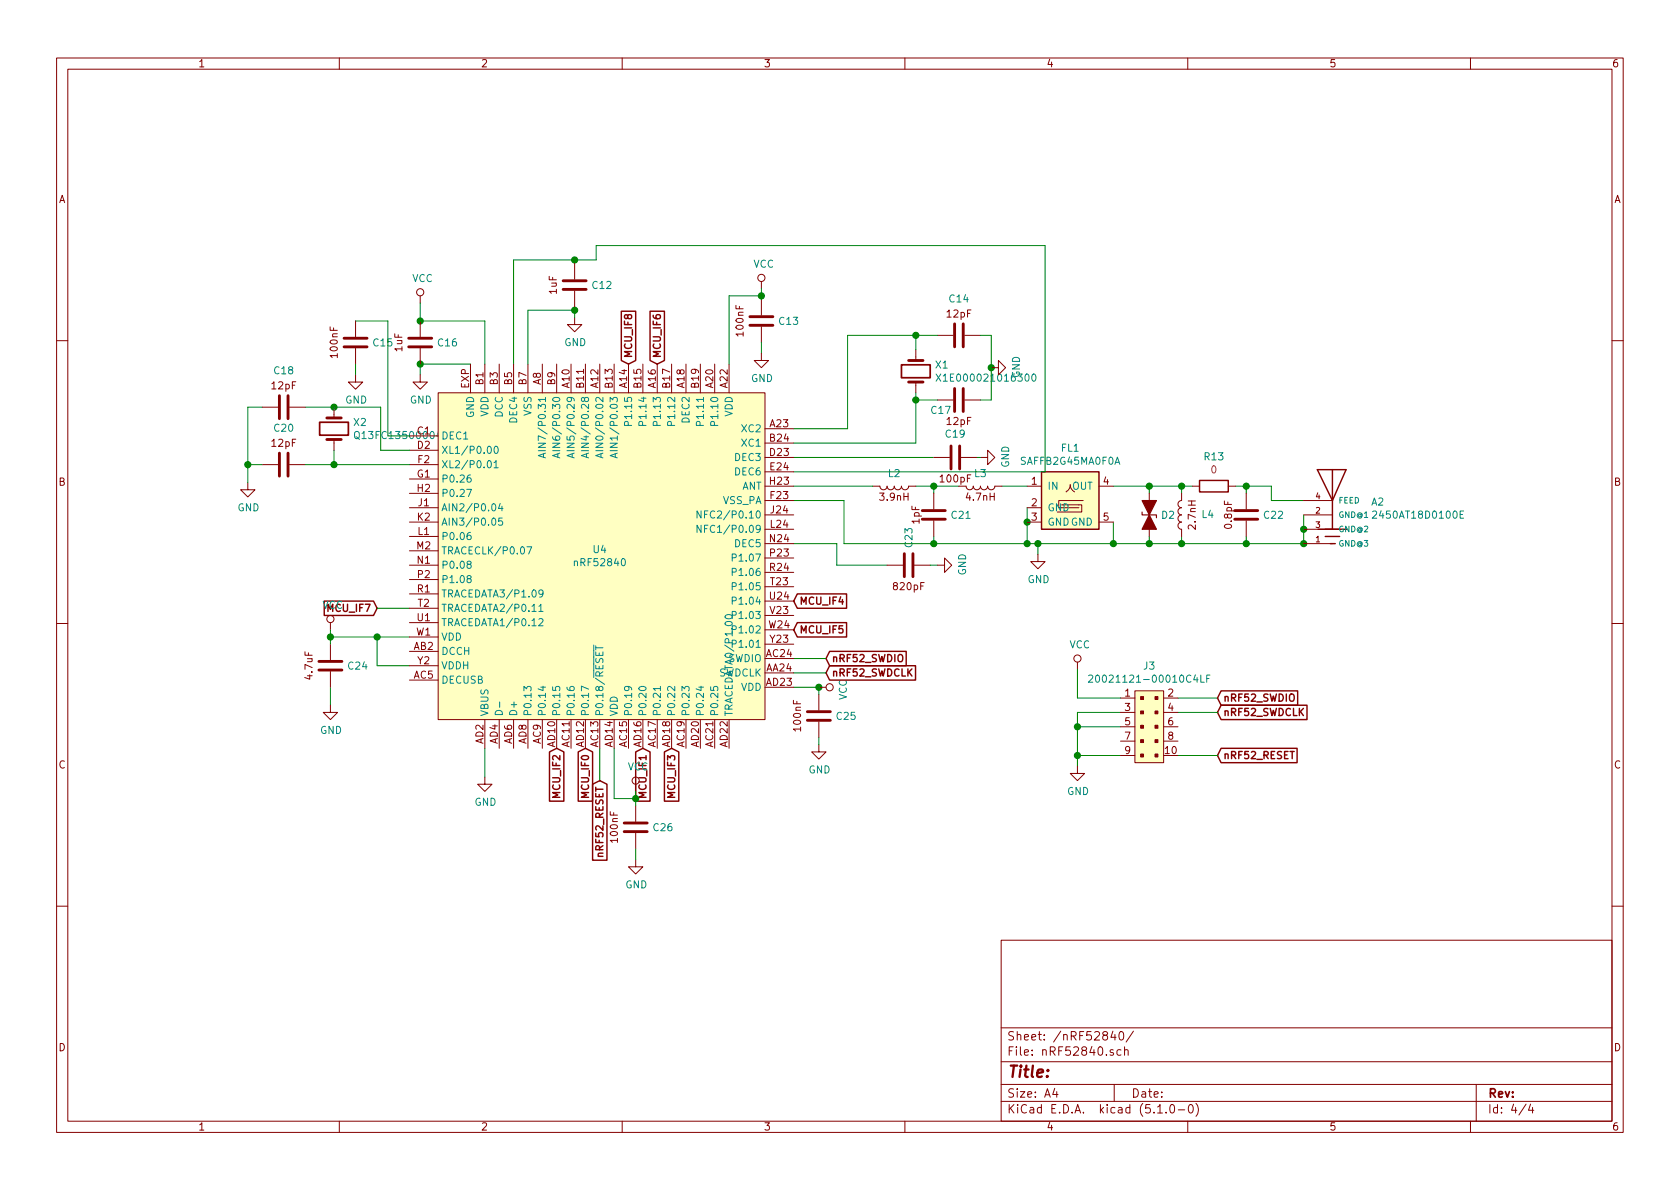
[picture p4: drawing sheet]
<svg xmlns="http://www.w3.org/2000/svg" width="297mm" height="210mm" viewBox="0 0 297 210" stroke-linecap="round" stroke-linejoin="round" font-family="sans-serif">
<g fill="none" stroke="#840000" stroke-width=".18">
<path d="M10 10.3h277v189.9h-277zM12 12.2h273v186.1h-273zM60 10.3v1.9M110 10.3v1.9M160 10.3v1.9M210 10.3v1.9M260 10.3v1.9M62.9 56.8v2.8M74.3 52.3v1.3M74.3 56.8v2.8M101.6 56.1v1.3h1.3l-1.3 1.3-1.3-1.3h1.3M101.6 46.6v2.8"/>
<path d="M101.6 51.4v2.8M134.6 49.8v1.2M134.6 53v2.7M134.6 57.8v2.8M165.7 59.3h2.8M170.6 59.3h2.8M10 60.2h2M46.4 72h2.7M51.2 72h2.8M59.1 72v1.9M59.1 77.7v1.9M62.9 66.3v1.3h1.2l-1.2 1.2-1.3-1.2h1.3"/>
<path d="M62.9 61.6v2.8M72.4 77.1h5.1M72.4 79.6h5.1M74.3 66.3v1.3h1.3l-1.3 1.2-1.3-1.2h1.3M74.3 61.6v2.8M77.5 69.5h57.8v57.7h-57.8zM83.2 64.4v5.1M85.7 64.4v5.1M88.3 64.4v5.1M90.8 64.4v5.1M93.3 64.4v5.1M95.9 64.4v5.1"/>
<path d="M98.4 64.4v5.1M101 64.4v5.1M103.5 64.4v5.1M106 64.4v5.1M108.6 64.4v5.1M111.1 64.4v5.1M113.7 64.4v5.1M116.2 64.4v5.1M118.7 64.4v5.1M121.3 64.4v5.1M123.8 64.4v5.1M126.4 64.4v5.1"/>
<path d="M128.9 64.4v5.1M134.6 62.5v1.2h1.3l-1.3 1.3-1.3-1.3h1.3M135.3 75.8h5M135.3 78.4h5M161.9 61.8v1.9M161.9 67.6v1.9M165.7 70.7h2.8M170.6 70.7h2.8M175.3 65h1.2v-1.3l1.3 1.3-1.3 1.3v-1.3M285 60.2h2M43.8 85.3v1.3h1.3l-1.3 1.3-1.3-1.3h1.3M46.4 82.2h2.7"/>
<path d="M51.2 82.2h2.8M72.4 89.8h5.1M72.4 92.3h5.1M72.4 99.9h5.1M72.4 82.2h5.1M72.4 84.7h5.1M72.4 87.2h5.1M72.4 94.9h5.1M72.4 97.4h5.1M135.3 86h5M135.3 80.9h5M135.3 96.1h5"/>
<path d="M135.3 91.1h5M135.3 93.6h5M135.3 88.5h5M135.3 83.4h5M135.3 98.7h5M154.3 86h1.3a.63 .63 0 0 0 .6 .6 .63 .63 0 0 0 .6-.6 .63 .63 0 0 0 .7 .6 .63 .63 0 0 0 .6-.6 .63 .63 0 0 0 .6 .6 .63 .63 0 0 0 .7-.6 .63 .63 0 0 0 .6 .6 .63 .63 0 0 0 .7-.6h1.2M156.8 99.9h2.8M161.7 99.9h2.8M165.1 87.2v2.8M165.1 92.1v2.8M165.1 80.9h2.8M165.7 99.9h1.3v-1.2l1.3 1.2-1.3 1.3v-1.3"/>
<path d="M169.9 80.9h2.8M170.8 86a.63 .63 0 0 0 .6 .6 .63 .63 0 0 0 .7-.6 .63 .63 0 0 0 .6 .6 .63 .63 0 0 0 .7-.6 .63 .63 0 0 0 .6 .6 .63 .63 0 0 0 .6-.6 .63 .63 0 0 0 .7 .6 .63 .63 0 0 0 .6-.6h1.3M173.4 80.9h1.2v-1.3l1.3 1.3-1.3 1.3v-1.3M181.6 89.8h2.5M181.6 86h2.5M181.6 92.3h2.5M183.5 98v1.3h1.3l-1.3 1.3-1.3-1.3h1.3M188 89.3h3.3v1.2h-4.4M189.2 85.7l-.1 .7-.6 .6M191.5 88.5h-4.3v1.3h3.6M194.3 86h2.5M194.3 92.3h2.5"/>
<path d="M203.2 87.2v7.7M208.9 87.2v1.3a.63 .63 0 0 0-.6 .6 .63 .63 0 0 0 .6 .7 .63 .63 0 0 0-.6 .6 .63 .63 0 0 0 .6 .7 .63 .63 0 0 0-.6 .6 .63 .63 0 0 0 .6 .6 .63 .63 0 0 0-.6 .7 .63 .63 0 0 0 .6 .6v1.3M210.8 86h1.3M217.2 86h1.2M220.3 87.2v2.8M220.3 92.1v2.8M230.5 96.1h5.1M230.5 91.1h5.1M230.5 93.6h5.1M230.5 88.5h5.1M10 110.3h2M58.4 110.1v1.3"/>
<path d="M58.4 113.9v2.8M58.4 118.7v2.8M72.4 115.2h5.1M72.4 102.5h5.1M72.4 105h5.1M72.4 107.6h5.1M72.4 110.1h5.1M72.4 112.6h5.1M72.4 117.7h5.1M135.3 119h5M135.3 116.5h5M135.3 101.2h5"/>
<path d="M135.3 103.8h5M135.3 106.3h5M135.3 108.8h5M135.3 111.4h5M135.3 113.9h5M190.5 117.1v1.3M285 110.3h2M58.4 124.7v1.3h1.3l-1.3 1.2-1.3-1.2h1.3M72.4 120.3h5.1M85.7 137.4v1.3h1.3l-1.3 1.2-1.2-1.2h1.2M85.7 127.2v5.1M88.3 127.2v5.1"/>
<path d="M90.8 127.2v5.1M93.3 127.2v5.1M95.9 127.2v5.1M98.4 127.2v5.1M101 127.2v5.1M103.5 127.2v5.1M106 127.2v5.1M108.6 127.2v5.1M111.1 127.2v5.1M113.7 127.2v5.1M116.2 127.2v5.1M118.7 127.2v5.1"/>
<path d="M121.3 127.2v5.1M123.8 127.2v5.1M126.4 127.2v5.1M128.9 127.2v5.1M135.3 121.5h5M144.8 131.7v1.3h1.2l-1.2 1.2-1.3-1.2h1.3M144.8 121.5h1.2M144.8 122.8v2.8M144.8 127.6v2.8M190.5 135.5v1.3h1.3l-1.3 1.2-1.3-1.2h1.3M198.1 123.4h2.6M198.1 126h2.6"/>
<path d="M198.1 128.5h2.6M198.1 131.1h2.6M198.1 133.6h2.6M200.7 122.2h5v12.7h-5zM205.7 123.4h2.6M205.7 126h2.6M205.7 128.5h2.6M205.7 131.1h2.6M112.4 152v1.3h1.3l-1.3 1.3-1.3-1.3h1.3M112.4 142.5v2.8M112.4 147.3v2.8M10 160.2h2"/>
<path d="M177 166.3h108v32h-108zM285 160.2h2M60 198.3v1.9M110 198.3v1.9M160 198.3v1.9M177 194.8h108M177 191.8h108M177 187.8h108M177 181.8h108M186.5 192.5l-.4 1h1M186.8 193v1M196.8 182.3l-.4 1.1h.9"/>
<path d="M196.8 185.7l-.3-.1-.2 .2v.2l.5 .2v.3h-.5M197 191.8v3M197.1 182.9v1M198 182.6l.3-.2a.94 .94 0 0 1 0 1.5 .82 .82 0 0 1-.3-1.3zM198.2 185.7l-.4-.1-.3 .3 .1 .6h.6M198.8 185.7l.3-.1 .3 .1 .1 .9M198.8 185.1v1.5M200.4 182.3l-1.3 2M204.7 196.8h.8M206.2 196.7v.1M207 195.4l.3-.1a.94 .94 0 0 1 0 1.5 .82 .82 0 0 1-.3-1.4zM208.3 196.3h1.2"/>
<path d="M210 198.3v1.9M210.3 195.4l.2-.1a.8 .8 0 0 1 .5 .8 .8 .8 0 0 1-.5 .7 1 1 0 0 1-.2-1.4zM211.5 195.1a1.71 1.71 0 0 1 0 2.3M260 198.3v1.9M261 191.8v6.5M269.8 195.2l-1.2 2M270.6 195.2l-.3 1.1h.9M271 195.8v1"/>
<circle cx="74.3" cy="51.7" r=".63"/>
<circle cx="134.6" cy="49.1" r=".63"/>
<circle cx="58.4" cy="109.5" r=".63"/>
<circle cx="190.5" cy="116.5" r=".63"/>
<circle cx="112.4" cy="138" r=".63"/>
<circle cx="146.7" cy="121.5" r=".63"/>
</g>
<g fill="none" stroke="#008400" stroke-width=".18">
<path d="M62.9 56.8h5.7v20.3h3.8M74.3 53.6v3.2h11.4v7.6M101.6 46v.6M101.6 54.2v1.9M101.6 54.9h-8.3v9.5M134.6 51v2M134.6 52.3h-5.7v12.1M161.9 59.3v2.5M165.7 59.3h-15.8v16.5h-9.6M173.4 59.3h1.9v11.4h-1.9M46.4 72h-2.6v13.3M54 72h13.3v7.6h5.1"/>
<path d="M59.1 79.6v2.6M62.9 64.4v1.9M83.2 64.4h-8.9v1.9M90.8 64.4v-18.4h14.6v-2.6h79.4v40h-44.5M134.6 60.6v1.9M161.9 70.7h3.8M161.9 69.5v8.9h-21.6M43.8 82.2h2.6M54 82.2h18.4M140.3 88.5h8.9v7.6h81.3v-5M140.3 86h14M140.3 96.1h7.7v3.8h8.8"/>
<path d="M140.3 80.9h24.8M161.9 86h7.6M164.5 99.9h1.2M165.1 86v1.2M165.1 94.9v1.2M172.7 80.9h.7M177.2 86h4.4M181.6 89.8v6.3M183.5 96.1v1.9M196.8 86h14M196.8 92.3v3.8M203.2 86v1.2"/>
<path d="M203.2 94.9v1.2M208.9 86v1.2M208.9 94.9v1.2M218.4 86h6.4v2.5h5.7M220.3 86v1.2M220.3 94.9v1.2M58.4 112.6h14M58.4 111.4v2.5M66.7 107.6h5.7M66.7 112.6v5.1h5.7M140.3 119h5.7M140.3 116.5h5.7"/>
<path d="M190.5 118.4v5h7.6M58.4 121.5v3.2M85.7 132.3v5.1M106 132.3v5.7M108.6 132.3v8.9h3.8v1.3M140.3 121.5h4.5v1.3M144.8 130.4v1.3M190.5 133.6h7.6M190.5 128.5h7.6M198.1 126h-7.6v9.5M208.3 133.6h7M208.3 126h7"/>
<path d="M208.3 123.4h7M112.4 150.1v1.9"/>
</g>
<g fill="#008400" stroke="#008400" stroke-width=".25">
<circle cx="220.3" cy="86" r=".51"/>
<circle cx="220.3" cy="96.1" r=".51"/>
<circle cx="208.9" cy="96.1" r=".51"/>
<circle cx="208.9" cy="86" r=".51"/>
<circle cx="203.2" cy="86" r=".51"/>
<circle cx="203.2" cy="96.1" r=".51"/>
<circle cx="165.1" cy="86" r=".51"/>
<circle cx="165.1" cy="96.1" r=".51"/>
<circle cx="196.9" cy="96.1" r=".51"/>
<circle cx="181.6" cy="92.3" r=".51"/>
<circle cx="181.6" cy="96.1" r=".51"/>
<circle cx="101.6" cy="46" r=".51"/>
<circle cx="101.6" cy="54.9" r=".51"/>
<circle cx="175.3" cy="65" r=".51"/>
<circle cx="144.8" cy="121.5" r=".51"/>
<circle cx="230.5" cy="93.6" r=".51"/>
<circle cx="230.5" cy="96.1" r=".51"/>
<circle cx="190.5" cy="133.6" r=".51"/>
<circle cx="190.5" cy="128.5" r=".51"/>
<circle cx="66.7" cy="112.6" r=".51"/>
<circle cx="74.3" cy="64.4" r=".51"/>
<circle cx="59.1" cy="72" r=".51"/>
<circle cx="74.3" cy="56.8" r=".51"/>
<circle cx="183.5" cy="96.1" r=".51"/>
<circle cx="112.4" cy="141.2" r=".51"/>
<circle cx="58.4" cy="112.6" r=".51"/>
<circle cx="161.9" cy="70.7" r=".51"/>
<circle cx="161.9" cy="59.3" r=".51"/>
<circle cx="134.6" cy="52.3" r=".51"/>
<circle cx="43.8" cy="82.2" r=".51"/>
<circle cx="59.1" cy="82.2" r=".51"/>
</g>
<g fill="#ffffc2" stroke="#ffffc2" stroke-width=".18">
<path d="M184.1 83.4h10.2v10.2h-10.2z"/>
<path d="M77.5 69.5h57.8v57.7h-57.8z"/>
<path d="M200.7 122.2h5v12.7h-5z"/>
</g>
<g fill="none" stroke="#840000" stroke-width=".25">
<path d="M109.9 55h2.5v8.7l-1.3 .7-1.2-.7zM114.9 55h2.6v8.7l-1.3 .7-1.3-.7zM184.1 83.4h10.2v10.2h-10.2zM212.1 85h5.1v2h-5.1zM232.9 83.1h5.1l-2.4 5.4zM233 93.6h5.1M234.3 94.9h2.6M235.2 96.1h.9M235.6 83.1v10.5M57.3 106.3h8.7l.7 1.3-.7 1.2h-8.7zM141 110.1h8.7v2.5h-8.7l-.7-1.2zM141 105h8.7v2.6h-8.7l-.7-1.3z"/>
<path d="M146.7 117.7h15.2v2.6h-15.2l-.7-1.3zM146.7 115.2h13.5v2.5h-13.5l-.7-1.2zM97.2 133l1.2-.7 1.3 .7v8.7h-2.5zM102.2 133l1.3-.7 1.3 .7v8.7h-2.6zM104.8 138.7l1.2-.7 1.3 .7v13.4h-2.5zM112.4 133l1.3-.7 1.2 .7v8.7h-2.5zM117.5 133l1.2-.7 1.3 .7v8.7h-2.5zM215.9 132.3h13.4v2.6h-13.4l-.6-1.3zM215.9 124.7h15.2v2.5h-15.2l-.6-1.2zM215.9 122.2h13.5v2.5h-13.5l-.6-1.3z"/>
</g>
<path d="M201.9 90.5v.6h2.6v.5" fill="none" stroke="#840000" stroke-width=".2"/>
<g fill="#840000" stroke="#840000" stroke-width=".2">
<path d="M201.9 88.5h2.6l-1.3 2.6z"/>
<path d="M203.2 91.1l1.3 2.5h-2.6z"/>
</g>
<g fill="none" stroke="#840000" stroke-width=".51">
<path d="M60.8 59.8h4.1M72.3 59.8h4M99.6 51.2h4M99.6 49.7h4M132.6 57.5h4.1M132.6 56h4.1M168.8 57.3v4M170.3 57.3v4M49.4 70v4M50.9 70v4M57.8 73.9h2.5M57.8 77.7h2.5"/>
<path d="M60.8 61.3h4.1M72.3 61.3h4M160.7 63.7h2.5M160.7 67.6h2.5M168.1 78.9v4M168.8 68.7v4.1M169.7 78.9v4M170.3 68.7v4.1M49.4 80.1v4.1M50.9 80.1v4.1M159.9 97.9v4.1M161.4 97.9v4.1"/>
<path d="M163.1 91.8h4M163.1 90.3h4M218.3 91.8h4.1M218.3 90.3h4.1M56.4 118.5h4.1M56.4 117h4.1M142.7 127.4h4.1M142.7 125.9h4.1M110.4 147.1h4M110.4 145.5h4"/>
</g>
<g fill="none" stroke="#008484" stroke-width=".18">
<path d="M62.7 76.5a.45 .45 0 0 1 .8 0 .88 .88 0 0 1-.3 1.1l-.3-.1a1.07 1.07 0 0 1-.2-1zM62.9 77.3l.7 .4M86.3 79l.1-.1a.67 .67 0 0 1 .5 .6 .67 .67 0 0 1-.5 .7l-.1-.1-.1-.4zM87.5 79l.2-.1a.67 .67 0 0 1 .4 .6 .67 .67 0 0 1-.4 .7l-.3-.5zM111.1 75.2l-.1-.6h-.5l-.1 .1v.5h1.3M113.6 75.2v-.6h-.5l-.1 .1v.5h1.2M116.2 75.2l-.1-.6h-.5l-.1 .1v.5h1.3M118.7 75.2l-.1-.6h-.4l-.2 .1v.5h1.3M123.8 75.2l-.1-.6h-.5l-.1 .1v.5h1.3M126.3 75.2v-.6h-.5l-.1 .1v.5h1.2M165.5 66.1l.8 1.3M166.3 66.1l-.8 1.3"/>
<path d="M182.5 66.3l.2-.2a.67 .67 0 0 1 .5 .7 .67 .67 0 0 1-.5 .6l-.3-.5zM82.5 86.5h.9l-.6 1.3M82.8 99.8l-.2-.1v-.3l.5-.2 .2 .3-.1 .2-.5 .1-.1 .2v.4l.2 .1h.4l.1-.2v-.3l-.2-.2M83.2 84l-.4 .1-.2 .5v.5l.2 .2 .4-.1 .1-.2-.1-.4-.4-.1-.2 .2M83.2 94.2l-.4 .1-.2 .4v.6l.2 .1h.4l.1-.2-.1-.5-.4-.1-.2 .3M86.3 81.6l.1-.1a.67 .67 0 0 1 .5 .6 .67 .67 0 0 1-.5 .6l-.1-.1-.1-.4zM87 89.2l.2-.1a.67 .67 0 0 1 .5 .6 .67 .67 0 0 1-.5 .6l-.2-.1-.1-.3zM87 91.7l.2-.1a.67 .67 0 0 1 .5 .6 .67 .67 0 0 1-.5 .7l-.2-.1-.1-.4zM87.4 81.8l.3-.3v1.2M87.4 82.7h.7M88.4 89l-.3 .9h.8M88.7 89.5v.8"/>
<path d="M88.8 91.6h-.6l-.1 .6 .5-.1 .3 .2v.4l-.3 .2-.5-.1M93.2 96.7h.8l-.5 1.3M96.1 80.3v.6M96.4 80.1l-1.2 .5 1.2 .4M98.6 80.3v.6M99 80.1l-1.3 .5 1.3 .4M101.2 80.3v.6M101.5 80.1l-1.2 .5 1.2 .4M103.7 80.3v.6M104.1 80.1l-1.3 .5 1.3 .4M106.2 80.3v.6M106.6 80.1l-1.3 .5 1.3 .4"/>
<path d="M108.8 80.3v.6M109.1 80.1l-1.2 .5 1.2 .4M124 90.3v1.3l-.8-1.3v1.3M124 92.9v1.3l-.8-1.3v1.3M129.5 98.6h.6v-.5l-.2-.1h-.4v1.2M242.7 90.5l.5-.1 .2 .3v.2l-.8 .7h.8M258.2 91h.4M258.8 90.4h-.6v1.2h.6M82.8 102.3l-.2-.1v-.3l.5-.1 .2 .2-.1 .2-.5 .2-.1 .2v.3l.2 .1h.4l.1-.2v-.2l-.2-.3M95.3 107.2l.3-.3v1.2M95.3 109.5l.5-.1 .2 .3-.8 1h.8M95.3 108.1h.7"/>
<path d="M96 104.9l-.2 .2-.4-.1-.1-.1 .1-.5 .4-.1 .1 .1a.84 .84 0 0 1-.3 1.2h-.2M105 114.1v2.1M105.3 114.2v.7M105.3 114.5h1.3M128.3 108.8a.68 .68 0 0 1 1.2 .3 .72 .72 0 0 1-1.3-.1zM129.5 101.2l.6-.1v-.5l-.2-.1h-.4v1.3M129.5 103.7h.6v-.5l-.2-.2h-.4v1.3M129.5 106.2h.6v-.5l-.2-.1h-.4v1.3M129.5 108.8l.6-.1v-.5l-.2-.1h-.4v1.3M192.5 119.5l.5-.1 .2 .3-.8 .9h.8M193.8 119.5l.2-.1a.69 .69 0 0 1 .4 .6 .69 .69 0 0 1-.4 .6l-.2-.1-.1-.3zM212.3 119.4v1.2h.6"/>
<path d="M213.4 120h.4M213.9 119.4h-.5v1.2M87.7 125.7a.66 .66 0 0 1 .8 0 .66 .66 0 0 1 .3 .7h-1.2zM88.3 124.1v1M92.6 122.2v-.8l.5 .4 .1-.3 .5-.1 .2 .2-.1 .6M95.6 121.5h.8M96 121.3v.8l-.9-.3M97.7 121.5v.6h.6l-.1-.5 .3-.2h.3l.2 .2-.1 .5M100.3 121.5l.1 .4 .4 .2h.6l.1-.2v-.4l-.2-.1-.5 .1-.1 .4 .3 .2M104.1 121.9l-1.3-.6v.9M111 121.4l.2 .2v.4l-.2 .1-.5-.1-.1-.4 .1-.1a.84 .84 0 0 1 1.2 .3v.2M113.1 121.5a.68 .68 0 0 1 1.1 .3 .72 .72 0 0 1-1.2-.1z"/>
<path d="M116.8 121.8h-1.3l.3 .3M116.8 121.4v.7M119.3 121.4v.8l-.9-.8-.4 .2 .2 .5M120.6 122.2v-.8l.5 .4 .1-.3 .4-.1 .2 .2-.1 .6M123.5 121.5h.9M124 121.3v.8l-.9-.3M125.7 121.5v.6h.6l-.2-.5 .3-.2h.3l.2 .2-.1 .5"/>
</g>
<path d="M56.5 74.7h5.1v2.3h-5.1zM159.4 64.5h5.1v2.3h-5.1z" fill="none" stroke="#840000" stroke-width=".3"/>
<g fill="#840000" stroke="#840000" stroke-width=".18">
<path d="M201.7 133.3h.5v.6h-.5z"/>
<path d="M201.7 130.8h.5v.5h-.5z"/>
<path d="M201.7 128.3h.5v.5h-.5z"/>
<path d="M201.7 125.7h.5v.5h-.5z"/>
<path d="M201.7 123.2h.5v.5h-.5z"/>
<path d="M204.2 133.3h.5v.6h-.5z"/>
<path d="M204.2 130.8h.5v.5h-.5z"/>
<path d="M204.2 128.3h.5v.5h-.5z"/>
<path d="M204.2 125.7h.5v.5h-.5z"/>
<path d="M204.2 123.2h.5v.5h-.5z"/>
</g>
<text font-size="2.8" fill="#840000" x="178" y="190.5">Title:</text>
<g font-size="2.1" fill="#840000">
<text x="178" y="184">Sheet: /nRF52840/</text>
<text x="178" y="186.7">File: nRF52840.sch</text>
<text x="178" y="196.9">KiCad E.D.A. kicad (5.1.0-0)</text>
<text x="178" y="194.1">Size: A4</text>
<text x="200" y="194.1">Date:</text>
<text x="263" y="194.1">Rev:</text>
<text x="263" y="196.9">Id: 4/4</text>
</g>
<g font-size="1.8" fill="#840000">
<text x="35" y="11.9">1</text>
<text x="85" y="11.9">2</text>
<text x="135" y="11.9">3</text>
<text x="185" y="11.9">4</text>
<text x="235" y="11.9">5</text>
<text x="285" y="11.9">6</text>
<text x="10.4" y="35.9">A</text>
<text x="285.4" y="35.9">A</text>
<text x="98.5" y="52" transform="rotate(-90 98.5 52)">1uF</text>
<text x="131.5" y="59.3" transform="rotate(-90 131.5 59.3)">100nF</text>
<text x="167.5" y="56.2">12pF</text>
<text x="59.7" y="63.1" transform="rotate(-90 59.7 63.1)">100nF</text>
<text x="71.1" y="62.1" transform="rotate(-90 71.1 62.1)">1uF</text>
<text x="111.8" y="63.5" transform="rotate(-90 111.8 63.5)">MCU_IF8</text>
<text x="116.8" y="63.5" transform="rotate(-90 116.8 63.5)">MCU_IF6</text>
<text x="48.1" y="68.9">12pF</text>
<text x="82.9" y="68.7" transform="rotate(-90 82.9 68.7)">EXP</text>
<text x="85.5" y="68" transform="rotate(-90 85.5 68)">B1</text>
<text x="88" y="68" transform="rotate(-90 88 68)">B3</text>
<text x="90.6" y="68" transform="rotate(-90 90.6 68)">B5</text>
<text x="93.1" y="68" transform="rotate(-90 93.1 68)">B7</text>
<text x="95.6" y="68" transform="rotate(-90 95.6 68)">A8</text>
<text x="98.2" y="68" transform="rotate(-90 98.2 68)">B9</text>
<text x="100.7" y="68.5" transform="rotate(-90 100.7 68.5)">A10</text>
<text x="103.3" y="68.5" transform="rotate(-90 103.3 68.5)">B11</text>
<text x="105.8" y="68.5" transform="rotate(-90 105.8 68.5)">A12</text>
<text x="108.3" y="68.5" transform="rotate(-90 108.3 68.5)">B13</text>
<text x="110.9" y="68.5" transform="rotate(-90 110.9 68.5)">A14</text>
<text x="113.4" y="68.5" transform="rotate(-90 113.4 68.5)">B15</text>
<text x="116" y="68.5" transform="rotate(-90 116 68.5)">A16</text>
<text x="118.5" y="68.5" transform="rotate(-90 118.5 68.5)">B17</text>
<text x="121" y="68.5" transform="rotate(-90 121 68.5)">A18</text>
<text x="123.6" y="68.5" transform="rotate(-90 123.6 68.5)">B19</text>
<text x="126.1" y="68.5" transform="rotate(-90 126.1 68.5)">A20</text>
<text x="128.7" y="68.5" transform="rotate(-90 128.7 68.5)">A22</text>
<text x="73.8" y="76.8">C1</text>
<text x="136.2" y="75.6">A23</text>
<text x="167.5" y="75.2">12pF</text>
<text x="48.1" y="79">12pF</text>
<text x="73.8" y="79.4">D2</text>
<text x="73.9" y="81.9">F2</text>
<text x="136.2" y="78.1">B24</text>
<text x="136.2" y="80.6">D23</text>
<text x="136.2" y="83.2">E24</text>
<text x="10.4" y="85.9">B</text>
<text x="73.8" y="84.4">G1</text>
<text x="73.8" y="87">H2</text>
<text x="74" y="89.5">J1</text>
<text x="136.2" y="85.7">H23</text>
<text x="136.3" y="88.3">F23</text>
<text x="155.7" y="88.5">3.9nH</text>
<text x="166.4" y="85.3">100pF</text>
<text x="170.9" y="88.5">4.7nH</text>
<text x="182.4" y="85.7">1</text>
<text x="182.4" y="89.5">2</text>
<text x="195.1" y="85.7">4</text>
<text x="285.4" y="85.9">B</text>
<text x="73.8" y="92.1">K2</text>
<text x="73.9" y="94.6">L1</text>
<text x="136.2" y="95.9">N24</text>
<text x="136.3" y="93.3">L24</text>
<text x="136.3" y="90.8">J24</text>
<text x="162.6" y="92.6" transform="rotate(-90 162.6 92.6)">1pF</text>
<text x="182.4" y="92.1">3</text>
<text x="195.1" y="92.1">5</text>
<text x="211.4" y="93.5" transform="rotate(-90 211.4 93.5)">2.7nH</text>
<text x="217.8" y="93.4" transform="rotate(-90 217.8 93.4)">0.8pF</text>
<text x="73.7" y="97.1">M2</text>
<text x="73.8" y="99.7">N1</text>
<text x="136.2" y="101">R24</text>
<text x="136.2" y="98.4">P23</text>
<text x="73.8" y="104.8">R1</text>
<text x="73.9" y="102.2">P2</text>
<text x="73.9" y="107.3">T2</text>
<text x="136.2" y="106">U24</text>
<text x="136.3" y="103.5">T23</text>
<text x="141.2" y="106.9">MCU_IF4</text>
<text x="158.1" y="104.4">820pF</text>
<text x="58.2" y="108.2">MCU_IF7</text>
<text x="73.6" y="112.4">W1</text>
<text x="73.8" y="109.8">U1</text>
<text x="136" y="111.1">W24</text>
<text x="136.2" y="108.6">V23</text>
<text x="136.2" y="113.7">Y23</text>
<text x="141.2" y="112">MCU_IF5</text>
<text x="73.2" y="114.9">AB2</text>
<text x="73.9" y="117.5">Y2</text>
<text x="135.5" y="118.7">AA24</text>
<text x="135.5" y="116.2">AC24</text>
<text x="146.9" y="119.6">nRF52_SWDCLK</text>
<text x="146.9" y="117.1">nRF52_SWDIO</text>
<text x="55.3" y="120" transform="rotate(-90 55.3 120)">4.7uF</text>
<text x="73.2" y="120">AC5</text>
<text x="135.5" y="121.3">AD23</text>
<text x="198.9" y="123.2">1</text>
<text x="198.9" y="125.7">3</text>
<text x="206.5" y="123.2">2</text>
<text x="206.5" y="125.7">4</text>
<text x="216.2" y="124.1">nRF52_SWDIO</text>
<text x="85.5" y="131.5" transform="rotate(-90 85.5 131.5)">AD2</text>
<text x="88" y="131.5" transform="rotate(-90 88 131.5)">AD4</text>
<text x="90.6" y="131.5" transform="rotate(-90 90.6 131.5)">AD6</text>
<text x="93.1" y="131.5" transform="rotate(-90 93.1 131.5)">AD8</text>
<text x="95.6" y="131.5" transform="rotate(-90 95.6 131.5)">AC9</text>
<text x="141.6" y="129.2" transform="rotate(-90 141.6 129.2)">100nF</text>
<text x="198.9" y="128.3">5</text>
<text x="198.9" y="130.8">7</text>
<text x="206.5" y="128.3">6</text>
<text x="206.5" y="130.8">8</text>
<text x="216.2" y="126.6">nRF52_SWDCLK</text>
<text x="10.4" y="135.9">C</text>
<text x="98.2" y="132" transform="rotate(-90 98.2 132)">AD10</text>
<text x="100.7" y="132" transform="rotate(-90 100.7 132)">AC11</text>
<text x="103.3" y="132" transform="rotate(-90 103.3 132)">AD12</text>
<text x="105.8" y="132" transform="rotate(-90 105.8 132)">AC13</text>
<text x="108.3" y="132" transform="rotate(-90 108.3 132)">AD14</text>
<text x="110.9" y="132" transform="rotate(-90 110.9 132)">AC15</text>
<text x="113.4" y="132" transform="rotate(-90 113.4 132)">AD16</text>
<text x="116" y="132" transform="rotate(-90 116 132)">AC17</text>
<text x="118.5" y="132" transform="rotate(-90 118.5 132)">AD18</text>
<text x="121" y="132" transform="rotate(-90 121 132)">AC19</text>
<text x="123.6" y="132" transform="rotate(-90 123.6 132)">AD20</text>
<text x="126.1" y="132" transform="rotate(-90 126.1 132)">AC21</text>
<text x="128.7" y="132" transform="rotate(-90 128.7 132)">AD22</text>
<text x="198.9" y="133.3">9</text>
<text x="206" y="133.3">10</text>
<text x="216.2" y="134.2">nRF52_RESET</text>
<text x="285.4" y="135.9">C</text>
<text x="99.1" y="140.8" transform="rotate(-90 99.1 140.8)">MCU_IF2</text>
<text x="104.1" y="140.8" transform="rotate(-90 104.1 140.8)">MCU_IF0</text>
<text x="119.4" y="140.8" transform="rotate(-90 119.4 140.8)">MCU_IF3</text>
<text x="109.2" y="148.8" transform="rotate(-90 109.2 148.8)">100nF</text>
<text x="106.7" y="151.2" transform="rotate(-90 106.7 151.2)">nRF52_RESET</text>
<text x="10.4" y="185.9">D</text>
<text x="285.4" y="185.9">D</text>
<text x="35" y="199.9">1</text>
<text x="85" y="199.9">2</text>
<text x="135" y="199.9">3</text>
<text x="185" y="199.9">4</text>
<text x="235" y="199.9">5</text>
<text x="285" y="199.9">6</text>
</g>
<g font-size="1.8" fill="#008484">
<text x="133.2" y="47.3">VCC</text>
<text x="72.9" y="49.9">VCC</text>
<text x="104.8" y="51.1">C12</text>
<text x="167.9" y="53.5">C14</text>
<text x="137.8" y="57.4">C13</text>
<text x="66.1" y="61.3">C15</text>
<text x="77.5" y="61.3">C16</text>
<text x="99.8" y="61.2">GND</text>
<text x="165.5" y="65.2">X1</text>
<text x="48.5" y="66.2">C18</text>
<text x="61" y="71.4">GND</text>
<text x="72.5" y="71.4">GND</text>
<text x="132.8" y="67.6">GND</text>
<text x="166.8" y="67.5">X1E000021016300</text>
<text x="180.3" y="66.8" transform="rotate(-90 180.3 66.8)">GND</text>
<text x="48.5" y="76.3">C20</text>
<text x="62.6" y="75.3">X2</text>
<text x="63.8" y="77.6">Q13FC1350000400</text>
<text x="78" y="77.7">DEC1</text>
<text x="83.8" y="73.9" transform="rotate(-90 83.8 73.9)">GND</text>
<text x="86.4" y="73.7" transform="rotate(-90 86.4 73.7)">VDD</text>
<text x="88.9" y="73.8" transform="rotate(-90 88.9 73.8)">DCC</text>
<text x="91.4" y="74.7" transform="rotate(-90 91.4 74.7)">DEC4</text>
<text x="94" y="73.5" transform="rotate(-90 94 73.5)">VSS</text>
<text x="111.8" y="74.6" transform="rotate(-90 111.8 74.6)">P1.15</text>
<text x="114.3" y="74.6" transform="rotate(-90 114.3 74.6)">P1.14</text>
<text x="116.8" y="74.6" transform="rotate(-90 116.8 74.6)">P1.13</text>
<text x="119.4" y="74.6" transform="rotate(-90 119.4 74.6)">P1.12</text>
<text x="121.9" y="74.7" transform="rotate(-90 121.9 74.7)">DEC2</text>
<text x="124.5" y="74.6" transform="rotate(-90 124.5 74.6)">P1.11</text>
<text x="127" y="74.6" transform="rotate(-90 127 74.6)">P1.10</text>
<text x="129.5" y="73.7" transform="rotate(-90 129.5 73.7)">VDD</text>
<text x="131.3" y="76.4">XC2</text>
<text x="164.7" y="73.2">C17</text>
<text x="167.3" y="77.4">C19</text>
<text x="78" y="80.3">XL1/P0.00</text>
<text x="78" y="82.8">XL2/P0.01</text>
<text x="96.5" y="79.1" transform="rotate(-90 96.5 79.1)">AIN7/P0.31</text>
<text x="99.1" y="79.1" transform="rotate(-90 99.1 79.1)">AIN6/P0.30</text>
<text x="101.6" y="79.1" transform="rotate(-90 101.6 79.1)">AIN5/P0.29</text>
<text x="104.1" y="79.1" transform="rotate(-90 104.1 79.1)">AIN4/P0.28</text>
<text x="106.7" y="79.1" transform="rotate(-90 106.7 79.1)">AIN0/P0.02</text>
<text x="109.2" y="79.1" transform="rotate(-90 109.2 79.1)">AIN1/P0.03</text>
<text x="130" y="81.5">DEC3</text>
<text x="131.3" y="79">XC1</text>
<text x="178.4" y="82.7" transform="rotate(-90 178.4 82.7)">GND</text>
<text x="180.6" y="82.2">SAFFB2G45MA0F0A</text>
<text x="187.7" y="79.9">FL1</text>
<text x="213" y="81.4">R13</text>
<text x="78" y="85.3">P0.26</text>
<text x="78" y="87.9">P0.27</text>
<text x="127.8" y="89.1">VSS_PA</text>
<text x="130" y="84.1">DEC6</text>
<text x="131.1" y="86.6">ANT</text>
<text x="157.1" y="84.4">L2</text>
<text x="172.3" y="84.4">L3</text>
<text x="185.2" y="86.6">IN</text>
<text x="189.6" y="86.6">OUT</text>
<text x="242.5" y="89.4">A2</text>
<text x="42" y="90.4">GND</text>
<text x="78" y="90.4">AIN2/P0.04</text>
<text x="78" y="93">AIN3/P0.05</text>
<text x="78" y="95.5">P0.06</text>
<text x="125" y="91.7">NFC2/P0.10</text>
<text x="125" y="94.2">NFC1/P0.09</text>
<text x="168.3" y="91.7">C21</text>
<text x="185.2" y="90.4">GND</text>
<text x="185.2" y="93">GNDGND</text>
<text x="205.4" y="91.7">D2</text>
<text x="212.5" y="91.6">L4</text>
<text x="223.5" y="91.7">C22</text>
<text x="243.4" y="91.7">2450AT18D0100E</text>
<text x="78" y="98">TRACECLK/P0.07</text>
<text x="78" y="100.6">P0.08</text>
<text x="101.9" y="100.1">nRF52840</text>
<text x="104.9" y="97.8">U4</text>
<text x="130" y="96.8">DEC5</text>
<text x="130.1" y="99.3">P1.07</text>
<text x="130.1" y="101.8">P1.06</text>
<text x="161.3" y="96.7" transform="rotate(-90 161.3 96.7)">C23</text>
<text x="170.8" y="101.8" transform="rotate(-90 170.8 101.8)">GND</text>
<text x="57" y="107.7">VCC</text>
<text x="78" y="103.1">P1.08</text>
<text x="78" y="105.7">TRACEDATA3/P1.09</text>
<text x="130.1" y="104.4">P1.05</text>
<text x="130.1" y="106.9">P1.04</text>
<text x="181.7" y="103.1">GND</text>
<text x="78" y="108.2">TRACEDATA2/P0.11</text>
<text x="78" y="110.7">TRACEDATA1/P0.12</text>
<text x="78" y="113.3">VDD</text>
<text x="130.1" y="109.5">P1.03</text>
<text x="130.1" y="112">P1.02</text>
<text x="61.6" y="118.4">C24</text>
<text x="78" y="115.8">DCCH</text>
<text x="78" y="118.4">VDDH</text>
<text x="127" y="119.6">SWDCLK</text>
<text x="128.8" y="117.1">SWDIO</text>
<text x="130.1" y="114.5">P1.01</text>
<text x="189.1" y="114.6">VCC</text>
<text x="202.2" y="118.4">J3</text>
<text x="78" y="120.9">DECUSB</text>
<text x="131" y="122.2">VDD</text>
<text x="149.7" y="123.8" transform="rotate(-90 149.7 123.8)">VCC</text>
<text x="194.3" y="120.7">20021121-00010C4LF</text>
<text x="56.6" y="129.8">GND</text>
<text x="86.4" y="126.7" transform="rotate(-90 86.4 126.7)">VBUS</text>
<text x="91.4" y="126.7" transform="rotate(-90 91.4 126.7)">D+</text>
<text x="94" y="126.7" transform="rotate(-90 94 126.7)">P0.13</text>
<text x="96.5" y="126.7" transform="rotate(-90 96.5 126.7)">P0.14</text>
<text x="99.1" y="126.7" transform="rotate(-90 99.1 126.7)">P0.15</text>
<text x="101.6" y="126.7" transform="rotate(-90 101.6 126.7)">P0.16</text>
<text x="104.1" y="126.7" transform="rotate(-90 104.1 126.7)">P0.17</text>
<text x="106.7" y="126.7" transform="rotate(-90 106.7 126.7)">P0.18/RESET</text>
<text x="109.2" y="126.7" transform="rotate(-90 109.2 126.7)">VDD</text>
<text x="111.8" y="126.7" transform="rotate(-90 111.8 126.7)">P0.19</text>
<text x="114.3" y="126.7" transform="rotate(-90 114.3 126.7)">P0.20</text>
<text x="116.8" y="126.7" transform="rotate(-90 116.8 126.7)">P0.21</text>
<text x="119.4" y="126.7" transform="rotate(-90 119.4 126.7)">P0.22</text>
<text x="121.9" y="126.7" transform="rotate(-90 121.9 126.7)">P0.23</text>
<text x="124.5" y="126.7" transform="rotate(-90 124.5 126.7)">P0.24</text>
<text x="127" y="126.7" transform="rotate(-90 127 126.7)">P0.25</text>
<text x="129.5" y="126.7" transform="rotate(-90 129.5 126.7)">TRACEDATA0/P1.00</text>
<text x="148" y="127.3">C25</text>
<text x="111" y="136.2">VCC</text>
<text x="143" y="136.8">GND</text>
<text x="83.9" y="142.5">GND</text>
<text x="188.7" y="140.6">GND</text>
<text x="115.6" y="147">C26</text>
<text x="110.6" y="157.1">GND</text>
</g>
<text font-size="1.8" fill="#840084" x="214.1" y="83.7">0</text>
<text font-size="1.8" fill="#008400" x="114.3" y="140.8" transform="rotate(-90 114.3 140.8)">MCU_IF1</text>
<g font-size="1.4" fill="#840000">
<text x="232.7" y="88.3">4</text>
<text x="232.7" y="95.9">1</text>
<text x="232.7" y="90.8">2</text>
<text x="232.7" y="93.3">3</text>
</g>
<g font-size="1.4" fill="#008484">
<text x="236.6" y="89">FEED</text>
<text x="236.6" y="91.6">GND@1</text>
<text x="236.6" y="94.1">GND@2</text>
<text x="236.6" y="96.6">GND@3</text>
</g>
</svg>
